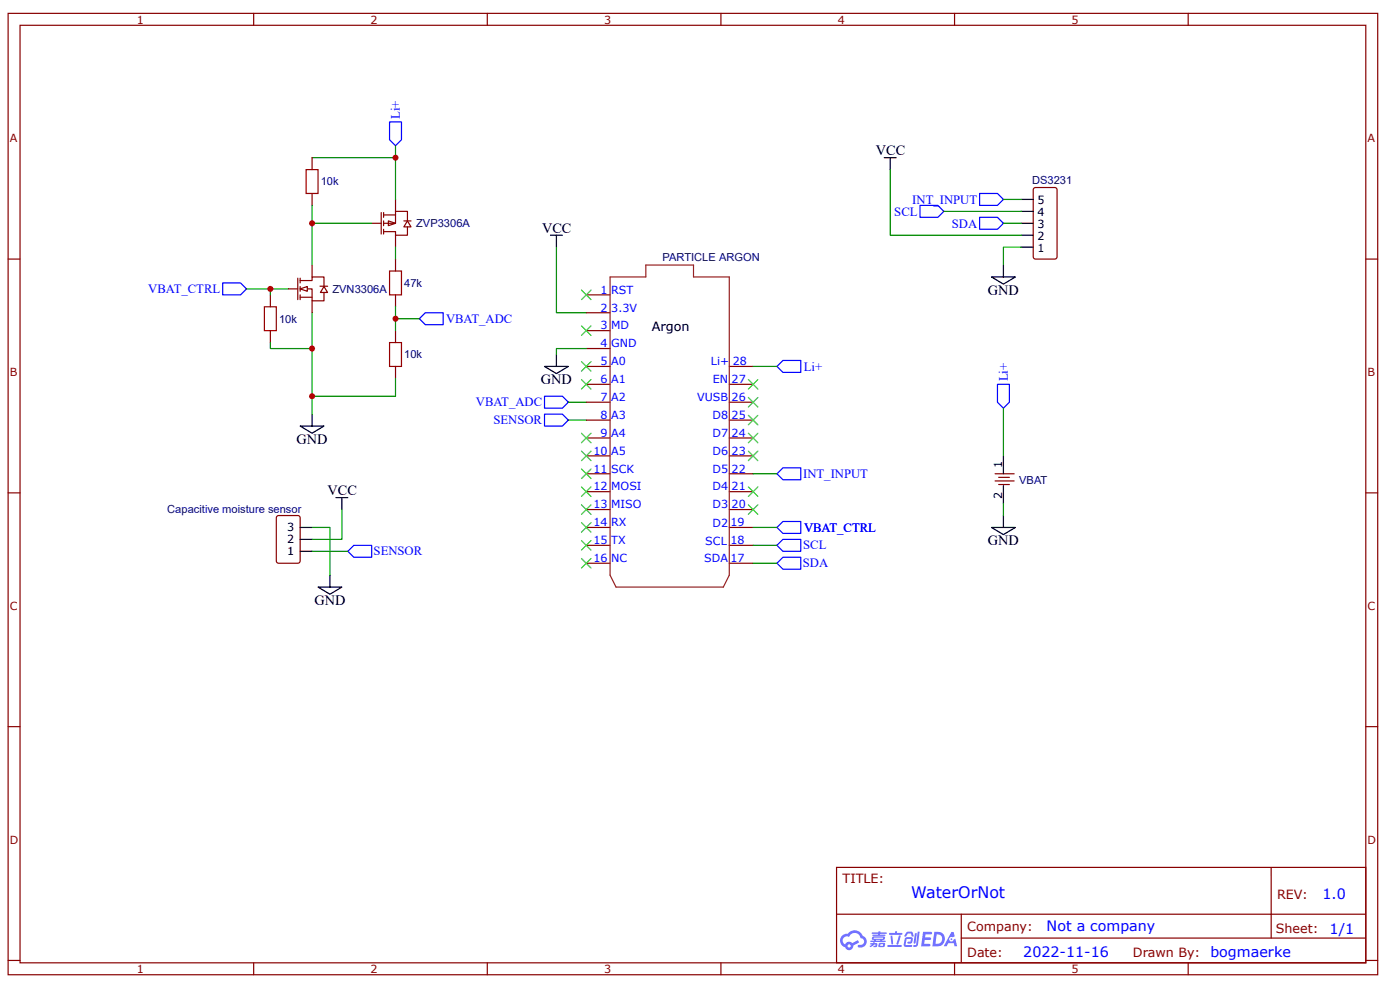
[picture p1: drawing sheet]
<svg xmlns="http://www.w3.org/2000/svg" width="297mm" height="210mm" viewBox="0 0 297 210" stroke-linecap="round" stroke-linejoin="round" font-family="sans-serif">
<g fill="none" stroke="#800" stroke-width=".25">
<path d="M1.7 2.8h290.6v203.9h-290.6zM4.3 5.4h285.5v198.7h-285.5zM53.8 2.8v2.6M103.4 2.8v2.6M152.9 2.8v2.6M202.5 2.8v2.6M252.1 2.8v2.6M1.7 54.9h2.6M289.8 54.9h2.5M1.7 104.5h2.6M289.8 104.5h2.5M1.7 154.1h2.6"/>
<path d="M289.8 154.1h2.5M177.5 183.9h112.3v20.2h-112.3zM177.5 193.8h112.2M203.9 198.9h85.8M203.9 193.8v10.1M269.7 183.9v15M1.7 203.6h2.6M53.8 204.1v2.6M103.4 204.1v2.6M152.9 204.1v2.6M202.5 204.1v2.6M252.1 204.1v2.6"/>
<path d="M289.8 203.6h2.5"/>
</g>
<g fill="#58f">
<path d="M195.8 197.6h1.7l.2 .1-.1 .4h-1.3l-.1 .6h1.1l.2 .3-.2 .3h-1.1l-.1 .8h1.2l.1 .3-.1 .2h-1.9z"/>
<path d="M201.8 197.6h.5l.2 .9-.4 .2a.48 .48 0 0 0-.7 .2 .48 .48 0 0 0 .3 .7 .48 .48 0 0 0 .6-.4l.4-.2 .4 1.6h-.6l-.1-.6h-1.2l-.4 .6h-.6z"/>
<path d="M194.1 197.9h.4l-.3 2-.2 .2-.2-.3z"/>
<path d="M194.7 197.5h.4l-.3 2.8a.57 .57 0 0 1-.5 .4 .57 .57 0 0 1-.6-.2l.7-.3z"/>
<path d="M192.3 197.7l.4-.2 .8 .1 .3 .9-.4 .1-.2-.7h-.6l-.4 .7-.3-.1z"/>
<path d="M192.1 198.8l1.2-.1a.73 .73 0 0 1 .4 .7 .73 .73 0 0 1-.6 .7l-.5-.1-.1-.2 .2-.2h.4l.2-.5h-.9l-.3 1.2 1.3 .1 .1 .2-.2 .2h-1.1l-.4-.2-.1-.4z"/>
<path d="M188.3 200.3h2.8l.2 .3-.2 .2h-2.7z"/>
<path d="M190.7 198.3h.4a2.79 2.79 0 0 1-.7 2l-.2-.2z"/>
<path d="M188.9 198.4h.4l.2 1.6-.2 .2-.2-.1z"/>
<path d="M188.6 197.8h1.3v-.3l.4-.1v.4h1l.2 .2-.2 .2h-2.6z"/>
<path d="M184.7 199.9l.9-.1v.1l.5 .2-.1 .6-.7 .1v-.3h.4v-.2a.45 .45 0 0 0-.6 .3l-.5 .2-.1-.3 .5-.2h-.4z"/>
<path d="M185 197.7h1.3l.1-.2h.4v.2h1.2l.1 .2-.1 .1h-1.3v.2h1l.2 .1-.2 .1h-2.5l-.1-.2h1.2v-.2h-1.3z"/>
<path d="M198.2 197.6l-.4 3h.9a1.55 1.55 0 0 0 1.8-1.5 1.55 1.55 0 0 0-1.8-1.5zM198.7 198.1a1.04 1.04 0 0 1 1.2 1.2 1.04 1.04 0 0 1-1.5 .8z"/>
<path d="M185.1 198.7l-.1 .4 .4 .2v.1h-.7v.3h3.1l.1-.1-.1-.2h-.7l.1-.1a.43 .43 0 0 0 .5-.2 .43 .43 0 0 0-.2-.6h-2.2zM185.4 198.8l2 .1-.2 .1h-1.8zM185.8 199.3h1l-.1 .1h-.8z"/>
<path d="M186.5 200l-.1 .8 1.3-.1v-.8zM186.8 200.2h.5v.3h-.5z"/>
<path d="M178.6 198.4a1.47 1.47 0 0 0 .7 2.4 .89 .89 0 0 0 1 .6 .89 .89 0 0 0 .7-.9l1.3-.7-.3-.5-1.2 .7-.4-.3a.89 .89 0 0 0-1.1 .5 .9 .9 0 0 1-.4-1.2 .9 .9 0 0 1 1.2-.3 1.3 1.3 0 0 1 1.4-.9 1.3 1.3 0 0 1 1.1 1.1 .74 .74 0 0 1 .7 1 .74 .74 0 0 1-1.1 .4l-.2 .2v.2a1.28 1.28 0 0 0 1.8-.6 1.28 1.28 0 0 0-.8-1.7 1.89 1.89 0 0 0-3.2-.4l-.7 .1zM179.8 200.5a.35 .35 0 0 1 .7 0 .35 .35 0 0 1-.7 0z"/>
<circle cx="201.8" cy="199.1" r=".19"/>
</g>
<g fill="none" stroke="#800" stroke-width=".25">
<path d="M219.3 39.9l.4-.1h4.1h.2l.2 .4 .1 14.2-.1 .3-.3 .2h-4.2l-.3-.1-.2-.3v-14.2zM63.2 59v4.5M63.7 59.5h2.5v-.8h2.5v2M63.7 59v1M66.2 56.2v2.5M61.1 61.2h2.1M63.7 61.2h2.5v2.6h2.5v-1.8M63.7 60.7v1.1M63.7 62.5v1M63.7 63h2.5M66.2 63.8v2.5M67.9 60.7h1.6"/>
<path d="M68.7 60.7l.8 1.3h-1.5zM124.4 62.5h5M124.4 66.3h5M124.4 70.1h5M124.4 73.9h5M124.4 77.7h5M154.7 77.7h5.1M124.4 81.5h5M124.4 85.3h5M124.4 89.1h5M124.4 92.9h5M124.4 96.7h5"/>
<path d="M154.7 81.5h5.1M154.7 85.3h5.1M154.7 89.1h5.1M154.7 92.9h5.1M154.7 96.7h5.1M58.8 109.4l.3-.1h4.1l.4 .3 .1 9.3-.3 .5h-4.3l-.4-.3-.1-9.3zM124.4 100.4h5M124.4 104.2h5M124.4 108h5M124.4 111.8h5M124.4 115.6h5M124.4 119.4h5"/>
<path d="M154.7 100.4h5.1M154.7 104.2h5.1M154.7 108h5.1M154.7 111.8h5.1M154.7 115.6h5.1M154.7 119.4h5.1M211.1 100.4h4.1M211.1 102h4.1M211.9 101.2h2.2M211.9 102.7h2.2"/>
</g>
<path d="M129.4 58.7h7.6v-2.5h10.1v2.5h7.6v63.2l-1.2 2.6h-22.8l-1.3-2.6z" fill="none" stroke="#8d2323" stroke-width=".25"/>
<g fill="none" stroke="#000" stroke-width=".25">
<path d="M187.6 33.4h2.5M188.9 33.4v2.6M116.8 49.9h2.5M118 49.9v2.5M210.3 58.7h5.1l-2.5 1.5zM212.9 56.2v2.5M216.7 49.9h2.5M216.7 52.4h2.5M216.7 47.3h2.5M216.7 44.8h2.5M216.7 42.3h2.5M115.5 77.7h5.1l-2.6 1.5z"/>
<path d="M118 75.2v2.5M212.9 96.7v3.7M63.7 111.8h2.5M63.7 116.9h2.5M63.7 114.4h2.5M71.3 105.5h2.5M72.5 105.5v2.5M210.3 111.8h5.1l-2.5 1.5zM212.9 103v3.8M212.9 109.3v2.5M67.5 124.5h5l-2.5 1.5zM70 121.9v2.6"/>
</g>
<g fill="none" stroke="#080" stroke-width=".25">
<path d="M188.9 36v13.9h27.8M118 52.4v13.9h6.4M200.2 44.8h16.5M212.9 42.3h3.8M212.9 47.3h3.8M216.7 52.4h-3.8v3.8M124.4 73.9h-6.4v1.3M159.8 77.7h5M212.9 86.5v10.2M66.2 111.8h3.8v10.1M72.5 108v6.4h-6.3M159.8 115.6h5"/>
<path d="M159.8 119.4h5M159.8 100.4h5M212.9 106.8v2.5"/>
</g>
<path d="M195.2 43.5h3.8l1.2 1.3-1.2 1.3h-3.8zM207.8 41h3.8l1.3 1.3-1.3 1.2h-3.8zM207.8 46.1h3.8l1.3 1.2-1.3 1.3h-3.8zM164.8 77.7l1.3-1.3h3.8v2.6h-3.8zM211.6 81.5h2.5v3.8l-1.2 1.2-1.3-1.2zM164.8 115.6l1.3-1.2h3.8v2.5h-3.8zM164.8 119.4l1.3-1.3h3.8v2.6h-3.8zM164.8 100.4l1.3-1.2h3.8v2.5h-3.8z" fill="none" stroke="#00f" stroke-width=".25"/>
<path d="M63.7 61.2l1.5-.5v1.1z" fill="#fefefe"/>
<path d="M63.7 61.2l1.5-.5v1.1z" fill="none" stroke="#800" stroke-width=".25"/>
<path d="M82.4 46.8l1.5 .5-1.5 .5z" fill="#fefefe"/>
<g fill="none" stroke="#800" stroke-width=".25">
<path d="M66.2 33.4v2.6M66.2 41v2.5M78.9 47.3h2M80.9 45.1v4.5M81.4 45.6h2.5M81.4 45.1v1M81.4 46.8v1M81.4 48.6v1M82.4 46.8l1.5 .5-1.5 .5zM83.9 44.8h2.5v2M83.9 44.8v2.5h-2.5M83.9 42.3v2.5"/>
<path d="M83.9 49.9v2.5M83.9 54.9v2.6M85.7 46.8h1.5M86.4 46.8l.8 1.3h-1.5zM86.4 48.1v1.8h-2.5v-.8h-2.5M57.4 62.5v2.5M57.4 70.1v2.5M83.9 62.5v2.5M83.9 70.1v2.5M83.9 77.7v2.5"/>
</g>
<g fill="none" stroke="#080" stroke-width=".25">
<path d="M66.2 33.4h17.7v8.9M83.9 30.9v2.5M66.2 43.5v3.8h12.7M66.2 47.3v8.9M83.9 52.4v2.5M52.3 61.2h8.8M57.4 72.6v1.3h8.8M57.4 61.2v1.3M66.2 66.3v21.5M83.9 65v5.1M83.9 67.6h5.1M83.9 80.2v3.8h-17.7"/>
<path d="M120.6 89.1h3.8M120.6 85.3h3.8M66.2 116.9h7.6M159.8 111.8h5"/>
</g>
<path d="M64.9 36h2.6v5h-2.6zM82.6 57.5h2.6v5h-2.6zM56.1 65h2.5v5.1h-2.5zM82.6 72.6h2.6v5.1h-2.6z" fill="none" stroke="#a00000" stroke-width=".25"/>
<path d="M82.6 25.8h2.6v3.8l-1.3 1.3-1.3-1.3zM47.2 60h3.8l1.3 1.2-1.3 1.3h-3.8zM89 67.6l1.2-1.3h3.8v2.5h-3.8zM115.5 87.8h3.8l1.3 1.3-1.3 1.2h-3.8zM115.5 84h3.8l1.3 1.3-1.3 1.2h-3.8zM73.8 116.9l1.3-1.3h3.8v2.5h-3.8zM164.8 111.8l1.3-1.2h3.8v2.5h-3.8z" fill="none" stroke="#00f" stroke-width=".25"/>
<path d="M63.7 90.3h5l-2.5 1.5zM66.2 87.8v2.5" fill="none" stroke="#000" stroke-width=".25"/>
<g fill="none" stroke="#3c3" stroke-width=".25">
<path d="M123.4 61.5l2 2M123.4 69.1l2 2M123.4 76.7l2 2M125.4 61.5l-2 2M125.4 69.1l-2 2M125.4 76.7l-2 2M123.4 80.5l2 2M123.4 91.8l2 2.1M123.4 95.6l2 2.1M123.4 99.4l2 2.1M125.4 80.5l-2 2M125.4 91.8l-2 2.1"/>
<path d="M125.4 95.6l-2 2.1M125.4 99.4l-2 2.1M158.8 95.6l2 2.1M158.8 91.8l2 2.1M158.8 88.1l2 2M158.8 84.3l2 2M158.8 80.5l2 2M160.8 95.6l-2 2.1M160.8 91.8l-2 2.1M160.8 88.1l-2 2M160.8 84.3l-2 2M160.8 80.5l-2 2"/>
<path d="M123.4 103.2l2 2.1M123.4 107l2 2M123.4 110.8l2 2M123.4 114.6l2 2M123.4 118.4l2 2M125.4 103.2l-2 2.1M125.4 107l-2 2M125.4 110.8l-2 2M125.4 114.6l-2 2M125.4 118.4l-2 2M158.8 107l2 2M158.8 103.2l2 2.1"/>
<path d="M160.8 107l-2 2M160.8 103.2l-2 2.1"/>
</g>
<g fill="#c00">
<circle cx="83.9" cy="33.4" r=".63"/>
<circle cx="66.2" cy="47.3" r=".63"/>
<circle cx="57.4" cy="61.2" r=".63"/>
<circle cx="66.2" cy="73.9" r=".63"/>
<circle cx="66.2" cy="84" r=".63"/>
<circle cx="83.9" cy="67.6" r=".63"/>
</g>
<text font-size="3.4" fill="#00f" x="193.3" y="190.4">WaterOrNot</text>
<g font-size="3">
<text x="185.8" y="32.9">VCC</text>
<text x="115" y="49.4">VCC</text>
<text x="209.6" y="62.5">GND</text>
<text x="114.8" y="81.5">GND</text>
<text x="62.9" y="94.1">GND</text>
<text x="69.5" y="105">VCC</text>
<text x="209.6" y="115.6">GND</text>
<text x="66.7" y="128.3">GND</text>
</g>
<g font-size="3" fill="#00f">
<text x="280.6" y="190.5">1.0</text>
<text x="222" y="197.4">Not a company</text>
<text x="282.1" y="197.9">1/1</text>
<text x="217.1" y="203">2022-11-16</text>
<text x="256.8" y="202.9">bogmaerke</text>
</g>
<g font-size="2.7" fill="#00f">
<text x="84.8" y="25.2" transform="rotate(-90 84.8 25.2)">Li+</text>
<text x="189.7" y="45.7">SCL</text>
<text x="193.5" y="43.2">INT_INPUT</text>
<text x="201.9" y="48.2">SDA</text>
<text x="31.5" y="62.1">VBAT_CTRL</text>
<text x="94.6" y="68.5">VBAT_ADC</text>
<text x="170.5" y="78.6">Li+</text>
<text x="213.8" y="80.8" transform="rotate(-90 213.8 80.8)">Li+</text>
<text x="101" y="86.1">VBAT_ADC</text>
<text x="104.7" y="90">SENSOR</text>
<text x="170.4" y="101.4">INT_INPUT</text>
<text x="170.6" y="112.7">VBAT_CTRL</text>
<text x="79.3" y="117.7">SENSOR</text>
<text x="170.4" y="116.5">SCL</text>
<text x="170.3" y="120.3">SDA</text>
</g>
<text font-size="2.7" x="138.3" y="70.1">Argon</text>
<g font-size="2.7" fill="#800">
<text x="178.7" y="187.2">TITLE:</text>
<text x="270.9" y="190.5">REV:</text>
<text x="205.2" y="197.4">Company:</text>
<text x="270.7" y="197.8">Sheet:</text>
<text x="205.2" y="202.9">Date:</text>
<text x="240.3" y="202.9">Drawn By:</text>
</g>
<g font-size="2.4" fill="#800">
<text x="29" y="5">1</text>
<text x="78.6" y="5">2</text>
<text x="128.2" y="5">3</text>
<text x="177.7" y="5">4</text>
<text x="227.3" y="5">5</text>
<text x="2.1" y="30.1">A</text>
<text x="290.1" y="30.1">A</text>
<text x="2.1" y="79.7">B</text>
<text x="290.1" y="79.7">B</text>
<text x="2.1" y="129.3">C</text>
<text x="290.1" y="129.3">C</text>
<text x="2.1" y="178.8">D</text>
<text x="290.1" y="178.8">D</text>
<text x="29" y="206.3">1</text>
<text x="78.6" y="206.3">2</text>
<text x="128.2" y="206.3">3</text>
<text x="177.7" y="206.3">4</text>
<text x="227.3" y="206.3">5</text>
</g>
<g font-size="2.4" fill="#000080">
<text x="68.1" y="39.3">10k</text>
<text x="219" y="39">DS3231</text>
<text x="88.3" y="48.2">ZVP3306A</text>
<text x="140.6" y="55.4">PARTICLE ARGON</text>
<text x="70.5" y="62.1">ZVN3306A</text>
<text x="85.8" y="60.8">47k</text>
<text x="59.2" y="68.4">10k</text>
<text x="85.8" y="76">10k</text>
<text x="216.2" y="102.5">VBAT</text>
<text x="35.5" y="108.9">Capacitive moisture sensor</text>
</g>
<g font-size="2.4">
<text x="220.1" y="45.8">4</text>
<text x="220.1" y="43.3">5</text>
<text x="220.1" y="53.4">1</text>
<text x="220.1" y="50.9">2</text>
<text x="220.1" y="48.4">3</text>
<text x="212.6" y="99.2" transform="rotate(-90 212.6 99.2)">1</text>
<text x="212.6" y="105.7" transform="rotate(-90 212.6 105.7)">2</text>
<text x="60.9" y="112.6">3</text>
<text x="60.9" y="117.6">1</text>
<text x="60.9" y="115.1">2</text>
</g>
<g font-size="2.4" fill="#00f">
<text x="127.4" y="62.3">1</text>
<text x="129.7" y="62.3">RST</text>
<text x="127.4" y="66.1">2</text>
<text x="127.4" y="69.8">3</text>
<text x="129.7" y="66.1">3.3V</text>
<text x="129.7" y="69.8">MD</text>
<text x="127.4" y="73.6">4</text>
<text x="127.4" y="77.4">5</text>
<text x="129.7" y="73.6">GND</text>
<text x="129.7" y="77.4">A0</text>
<text x="150.8" y="77.4">Li+</text>
<text x="155.5" y="77.4">28</text>
<text x="127.4" y="81.2">6</text>
<text x="129.7" y="81.2">A1</text>
<text x="151.2" y="81.2">EN</text>
<text x="155.2" y="81.2">27</text>
<text x="127.4" y="85">7</text>
<text x="127.4" y="88.8">8</text>
<text x="129.7" y="85">A2</text>
<text x="129.7" y="88.8">A3</text>
<text x="147.9" y="85">VUSB</text>
<text x="151.1" y="88.8">D8</text>
<text x="155.2" y="88.8">25</text>
<text x="155.2" y="85">26</text>
<text x="127.4" y="92.6">9</text>
<text x="129.7" y="92.6">A4</text>
<text x="151.1" y="92.6">D7</text>
<text x="155.2" y="92.6">24</text>
<text x="125.9" y="96.4">10</text>
<text x="125.9" y="100.2">11</text>
<text x="129.7" y="96.4">A5</text>
<text x="129.7" y="100.2">SCK</text>
<text x="151.1" y="100.2">D5</text>
<text x="151.1" y="96.4">D6</text>
<text x="155.2" y="100.2">22</text>
<text x="155.2" y="96.4">23</text>
<text x="125.9" y="104">12</text>
<text x="125.9" y="107.8">13</text>
<text x="129.7" y="104">MOSI</text>
<text x="129.7" y="107.8">MISO</text>
<text x="151.1" y="107.8">D3</text>
<text x="151.1" y="104">D4</text>
<text x="155.2" y="107.8">20</text>
<text x="155.2" y="104">21</text>
<text x="125.9" y="111.6">14</text>
<text x="129.7" y="111.6">RX</text>
<text x="151.1" y="111.8">D2</text>
<text x="155" y="111.6">19</text>
<text x="125.9" y="115.4">15</text>
<text x="125.9" y="119.2">16</text>
<text x="129.7" y="115.4">TX</text>
<text x="129.7" y="119.2">NC</text>
<text x="149.4" y="119.2">SDA</text>
<text x="149.6" y="115.6">SCL</text>
<text x="155" y="119.2">17</text>
<text x="155" y="115.4">18</text>
</g>
</svg>
